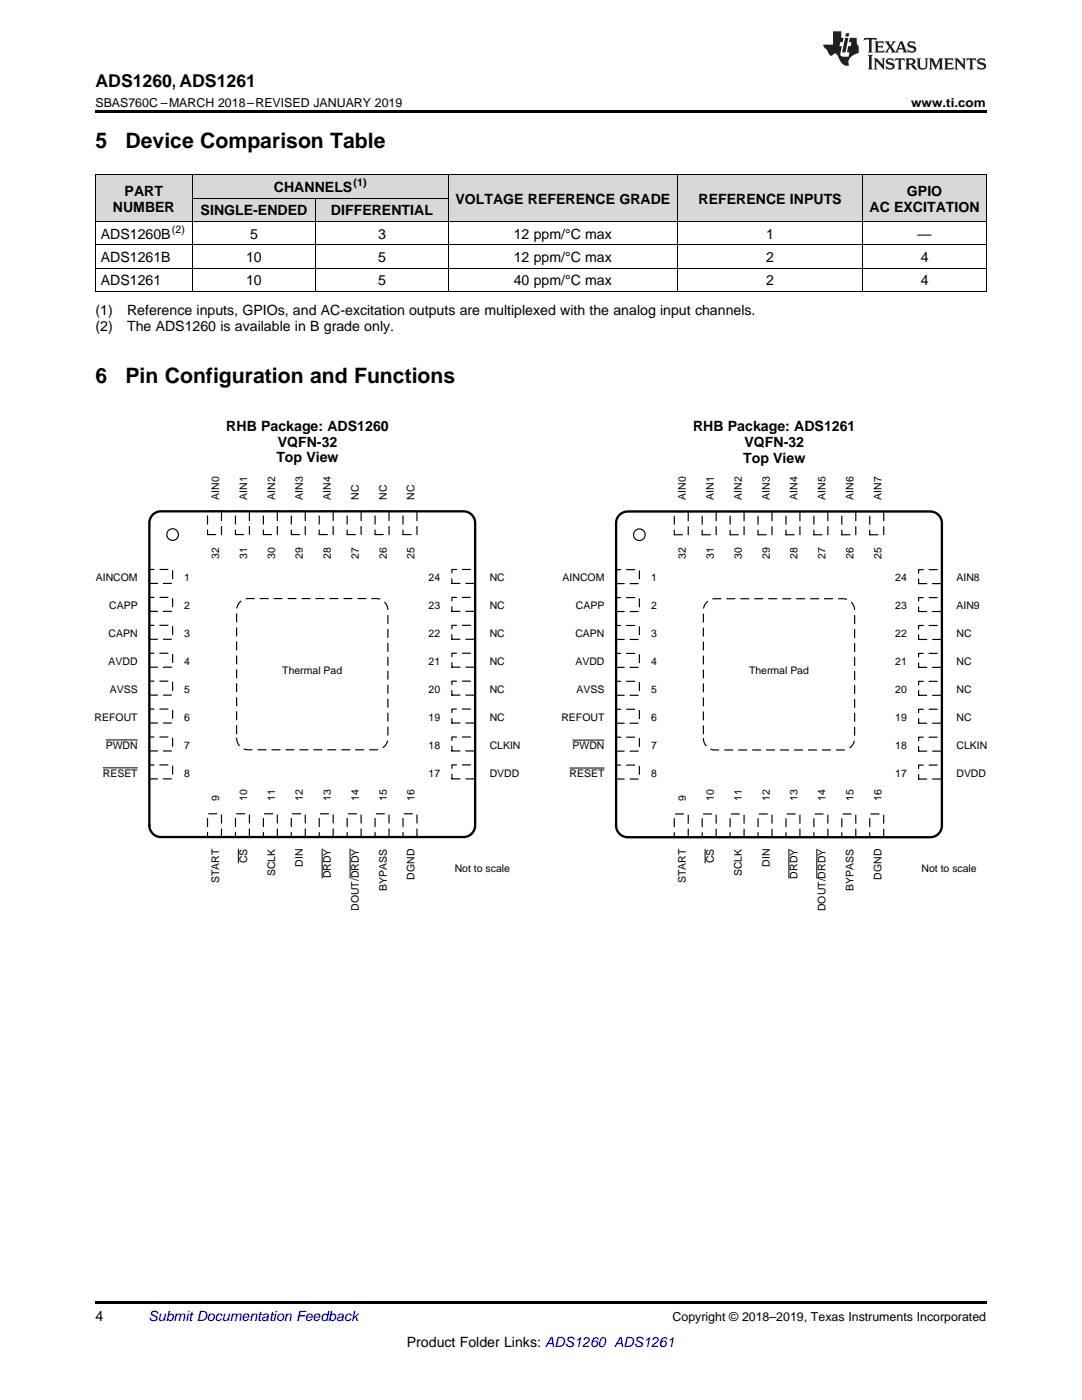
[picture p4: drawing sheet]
<svg xmlns="http://www.w3.org/2000/svg" width="216mm" height="279mm" viewBox="0 0 216 279" stroke-linecap="round" stroke-linejoin="round" font-family="sans-serif">
<g fill="#d8d8d8">
<path d="M19 34.9h19.4v9.3h-19.4z"/>
<path d="M89.5 34.9h45.7v9.3h-45.7z"/>
<path d="M135.2 34.9h37v9.3h-37z"/>
<path d="M172.2 34.9h24.6v9.3h-24.6z"/>
<path d="M38.4 39.6h24.6v4.6h-24.6z"/>
<path d="M63 39.6h26.5v4.6h-26.5z"/>
<path d="M38.4 34.9h24.6v4.7h-24.6z"/>
<path d="M63 34.9h26.5v4.7h-26.5z"/>
</g>
<path d="M19 259.7h177.8v.5h-177.8z" fill="#000"/>
<path d="M134.5 102.1h2.8v4.6h-2.8z" fill-rule="evenodd" fill="#fff"/>
<path d="M134.5 102.1h2.8v4.6h-2.8z" fill="none" stroke="#000" stroke-width=".23" stroke-dasharray="1.6 1.2"/>
<path d="M134.5 162.4h2.8v4.7h-2.8z" fill-rule="evenodd" fill="#fff"/>
<path d="M134.5 162.4h2.8v4.7h-2.8z" fill="none" stroke="#000" stroke-width=".23" stroke-dasharray="1.6 1.2"/>
<path d="M122.9 113.7h4.7v2.8h-4.7z" fill-rule="evenodd" fill="#fff"/>
<path d="M122.9 113.7h4.7v2.8h-4.7z" fill="none" stroke="#000" stroke-width=".23" stroke-dasharray="1.6 1.2"/>
<path d="M183.3 113.7h4.6v2.8h-4.6z" fill-rule="evenodd" fill="#fff"/>
<path d="M183.3 113.7h4.6v2.8h-4.6z" fill="none" stroke="#000" stroke-width=".23" stroke-dasharray="1.6 1.2"/>
<path d="M140.1 102.1h2.8v4.6h-2.8z" fill-rule="evenodd" fill="#fff"/>
<path d="M140.1 102.1h2.8v4.6h-2.8z" fill="none" stroke="#000" stroke-width=".23" stroke-dasharray="1.6 1.2"/>
<path d="M140.1 162.4h2.8v4.7h-2.8z" fill-rule="evenodd" fill="#fff"/>
<path d="M140.1 162.4h2.8v4.7h-2.8z" fill="none" stroke="#000" stroke-width=".23" stroke-dasharray="1.6 1.2"/>
<path d="M140.7 169.4v2.9" fill="none" stroke="#000" stroke-width=".2"/>
<path d="M122.9 119.3h4.7v2.7h-4.7z" fill-rule="evenodd" fill="#fff"/>
<path d="M122.9 119.3h4.7v2.7h-4.7z" fill="none" stroke="#000" stroke-width=".23" stroke-dasharray="1.6 1.2"/>
<path d="M183.3 119.3h4.6v2.7h-4.6z" fill-rule="evenodd" fill="#fff"/>
<path d="M183.3 119.3h4.6v2.7h-4.6z" fill="none" stroke="#000" stroke-width=".23" stroke-dasharray="1.6 1.2"/>
<path d="M145.7 102.1h2.8v4.6h-2.8z" fill-rule="evenodd" fill="#fff"/>
<path d="M145.7 102.1h2.8v4.6h-2.8z" fill="none" stroke="#000" stroke-width=".23" stroke-dasharray="1.6 1.2"/>
<path d="M145.7 162.4h2.8v4.7h-2.8z" fill-rule="evenodd" fill="#fff"/>
<path d="M145.7 162.4h2.8v4.7h-2.8z" fill="none" stroke="#000" stroke-width=".23" stroke-dasharray="1.6 1.2"/>
<path d="M122.9 124.8h4.7v2.8h-4.7z" fill-rule="evenodd" fill="#fff"/>
<path d="M122.9 124.8h4.7v2.8h-4.7z" fill="none" stroke="#000" stroke-width=".23" stroke-dasharray="1.6 1.2"/>
<path d="M183.3 124.8h4.6v2.8h-4.6z" fill-rule="evenodd" fill="#fff"/>
<path d="M183.3 124.8h4.6v2.8h-4.6z" fill="none" stroke="#000" stroke-width=".23" stroke-dasharray="1.6 1.2"/>
<path d="M151.3 102.1h2.7v4.6h-2.7z" fill-rule="evenodd" fill="#fff"/>
<path d="M151.3 102.1h2.7v4.6h-2.7z" fill="none" stroke="#000" stroke-width=".23" stroke-dasharray="1.6 1.2"/>
<path d="M151.3 162.4h2.7v4.7h-2.7z" fill-rule="evenodd" fill="#fff"/>
<path d="M151.3 162.4h2.7v4.7h-2.7z" fill="none" stroke="#000" stroke-width=".23" stroke-dasharray="1.6 1.2"/>
<path d="M122.9 130.4h4.7v2.8h-4.7z" fill-rule="evenodd" fill="#fff"/>
<path d="M122.9 130.4h4.7v2.8h-4.7z" fill="none" stroke="#000" stroke-width=".23" stroke-dasharray="1.6 1.2"/>
<path d="M183.3 130.4h4.6v2.8h-4.6z" fill-rule="evenodd" fill="#fff"/>
<path d="M183.3 130.4h4.6v2.8h-4.6z" fill="none" stroke="#000" stroke-width=".23" stroke-dasharray="1.6 1.2"/>
<path d="M156.8 102.1h2.8v4.6h-2.8z" fill-rule="evenodd" fill="#fff"/>
<path d="M156.8 102.1h2.8v4.6h-2.8z" fill="none" stroke="#000" stroke-width=".23" stroke-dasharray="1.6 1.2"/>
<path d="M156.8 162.4h2.8v4.7h-2.8z" fill-rule="evenodd" fill="#fff"/>
<path d="M156.8 162.4h2.8v4.7h-2.8z" fill="none" stroke="#000" stroke-width=".23" stroke-dasharray="1.6 1.2"/>
<path d="M157.4 169.4v5.9" fill="none" stroke="#000" stroke-width=".2"/>
<path d="M122.9 136h4.7v2.8h-4.7z" fill-rule="evenodd" fill="#fff"/>
<path d="M122.9 136h4.7v2.8h-4.7z" fill="none" stroke="#000" stroke-width=".23" stroke-dasharray="1.6 1.2"/>
<path d="M183.3 136h4.6v2.8h-4.6z" fill-rule="evenodd" fill="#fff"/>
<path d="M183.3 136h4.6v2.8h-4.6z" fill="none" stroke="#000" stroke-width=".23" stroke-dasharray="1.6 1.2"/>
<path d="M162.4 102.1h2.8v4.6h-2.8z" fill-rule="evenodd" fill="#fff"/>
<path d="M162.4 102.1h2.8v4.6h-2.8z" fill="none" stroke="#000" stroke-width=".23" stroke-dasharray="1.6 1.2"/>
<path d="M162.4 162.4h2.8v4.7h-2.8z" fill-rule="evenodd" fill="#fff"/>
<path d="M162.4 162.4h2.8v4.7h-2.8z" fill="none" stroke="#000" stroke-width=".23" stroke-dasharray="1.6 1.2"/>
<path d="M163 169.4v5.9" fill="none" stroke="#000" stroke-width=".2"/>
<path d="M122.9 141.5h4.7v2.8h-4.7z" fill-rule="evenodd" fill="#fff"/>
<path d="M122.9 141.5h4.7v2.8h-4.7z" fill="none" stroke="#000" stroke-width=".23" stroke-dasharray="1.6 1.2"/>
<path d="M183.3 141.5h4.6v2.8h-4.6z" fill-rule="evenodd" fill="#fff"/>
<path d="M183.3 141.5h4.6v2.8h-4.6z" fill="none" stroke="#000" stroke-width=".23" stroke-dasharray="1.6 1.2"/>
<path d="M168 102.1h2.8v4.6h-2.8z" fill-rule="evenodd" fill="#fff"/>
<path d="M168 102.1h2.8v4.6h-2.8z" fill="none" stroke="#000" stroke-width=".23" stroke-dasharray="1.6 1.2"/>
<path d="M168 162.4h2.8v4.7h-2.8z" fill-rule="evenodd" fill="#fff"/>
<path d="M168 162.4h2.8v4.7h-2.8z" fill="none" stroke="#000" stroke-width=".23" stroke-dasharray="1.6 1.2"/>
<path d="M122.9 147.1h4.7v2.8h-4.7z" fill-rule="evenodd" fill="#fff"/>
<path d="M122.9 147.1h4.7v2.8h-4.7z" fill="none" stroke="#000" stroke-width=".23" stroke-dasharray="1.6 1.2"/>
<path d="M114.2 147.7h6.4" fill="none" stroke="#000" stroke-width=".2"/>
<path d="M183.3 147.1h4.6v2.8h-4.6z" fill-rule="evenodd" fill="#fff"/>
<path d="M183.3 147.1h4.6v2.8h-4.6z" fill="none" stroke="#000" stroke-width=".23" stroke-dasharray="1.6 1.2"/>
<path d="M173.5 102.1h2.8v4.6h-2.8z" fill-rule="evenodd" fill="#fff"/>
<path d="M173.5 102.1h2.8v4.6h-2.8z" fill="none" stroke="#000" stroke-width=".23" stroke-dasharray="1.6 1.2"/>
<path d="M173.5 162.4h2.8v4.7h-2.8z" fill-rule="evenodd" fill="#fff"/>
<path d="M173.5 162.4h2.8v4.7h-2.8z" fill="none" stroke="#000" stroke-width=".23" stroke-dasharray="1.6 1.2"/>
<path d="M122.9 152.7h4.7v2.8h-4.7z" fill-rule="evenodd" fill="#fff"/>
<path d="M122.9 152.7h4.7v2.8h-4.7z" fill="none" stroke="#000" stroke-width=".23" stroke-dasharray="1.6 1.2"/>
<path d="M113.6 153.3h7" fill="none" stroke="#000" stroke-width=".2"/>
<path d="M183.3 152.7h4.6v2.8h-4.6z" fill-rule="evenodd" fill="#fff"/>
<path d="M183.3 152.7h4.6v2.8h-4.6z" fill="none" stroke="#000" stroke-width=".23" stroke-dasharray="1.6 1.2"/>
<circle cx="127.6" cy="106.7" r="1.16" fill="none" stroke="#000" stroke-width=".23"/>
<path d="M123.4 102.9a2.33 2.33 0 0 1 1.9-.8h60.3a2.32 2.32 0 0 1 2.3 2.3v60.4a2.32 2.32 0 0 1-2.3 2.3h-60.3a2.32 2.32 0 0 1-2.4-2.3v-60.4l.1-.5z" fill="none" stroke="#000" stroke-width=".46"/>
<path d="M140.9 120.4a2.33 2.33 0 0 1 1.8-.9h25.5a2.32 2.32 0 0 1 2.3 2.3v25.6a2.32 2.32 0 0 1-2.3 2.3h-25.5a2.32 2.32 0 0 1-2.4-2.3v-25.6l.1-.5z" fill-rule="evenodd" fill="#fff"/>
<path d="M140.9 120.4a2.33 2.33 0 0 1 1.8-.9h25.5a2.32 2.32 0 0 1 2.3 2.3v25.6a2.32 2.32 0 0 1-2.3 2.3h-25.5a2.32 2.32 0 0 1-2.4-2.3v-25.6l.1-.5z" fill="none" stroke="#000" stroke-width=".23" stroke-dasharray="1.6 1.2"/>
<path d="M41.4 102h2.8v4.7h-2.8z" fill-rule="evenodd" fill="#fff"/>
<path d="M41.4 102h2.8v4.7h-2.8z" fill="none" stroke="#000" stroke-width=".23" stroke-dasharray="1.6 1.2"/>
<path d="M41.4 162.4h2.8v4.7h-2.8z" fill-rule="evenodd" fill="#fff"/>
<path d="M41.4 162.4h2.8v4.7h-2.8z" fill="none" stroke="#000" stroke-width=".23" stroke-dasharray="1.6 1.2"/>
<path d="M29.8 113.7h4.6v2.7h-4.6z" fill-rule="evenodd" fill="#fff"/>
<path d="M29.8 113.7h4.6v2.7h-4.6z" fill="none" stroke="#000" stroke-width=".23" stroke-dasharray="1.6 1.2"/>
<path d="M90.2 113.7h4.6v2.7h-4.6z" fill-rule="evenodd" fill="#fff"/>
<path d="M90.2 113.7h4.6v2.7h-4.6z" fill="none" stroke="#000" stroke-width=".23" stroke-dasharray="1.6 1.2"/>
<path d="M47 102h2.8v4.7h-2.8z" fill-rule="evenodd" fill="#fff"/>
<path d="M47 102h2.8v4.7h-2.8z" fill="none" stroke="#000" stroke-width=".23" stroke-dasharray="1.6 1.2"/>
<path d="M47 162.4h2.8v4.7h-2.8z" fill-rule="evenodd" fill="#fff"/>
<path d="M47 162.4h2.8v4.7h-2.8z" fill="none" stroke="#000" stroke-width=".23" stroke-dasharray="1.6 1.2"/>
<path d="M47.6 169.4v2.9" fill="none" stroke="#000" stroke-width=".2"/>
<path d="M29.8 119.2h4.6v2.8h-4.6z" fill-rule="evenodd" fill="#fff"/>
<path d="M29.8 119.2h4.6v2.8h-4.6z" fill="none" stroke="#000" stroke-width=".23" stroke-dasharray="1.6 1.2"/>
<path d="M90.2 119.2h4.6v2.8h-4.6z" fill-rule="evenodd" fill="#fff"/>
<path d="M90.2 119.2h4.6v2.8h-4.6z" fill="none" stroke="#000" stroke-width=".23" stroke-dasharray="1.6 1.2"/>
<path d="M52.6 102h2.7v4.7h-2.7z" fill-rule="evenodd" fill="#fff"/>
<path d="M52.6 102h2.7v4.7h-2.7z" fill="none" stroke="#000" stroke-width=".23" stroke-dasharray="1.6 1.2"/>
<path d="M52.6 162.4h2.7v4.7h-2.7z" fill-rule="evenodd" fill="#fff"/>
<path d="M52.6 162.4h2.7v4.7h-2.7z" fill="none" stroke="#000" stroke-width=".23" stroke-dasharray="1.6 1.2"/>
<path d="M29.8 124.8h4.6v2.8h-4.6z" fill-rule="evenodd" fill="#fff"/>
<path d="M29.8 124.8h4.6v2.8h-4.6z" fill="none" stroke="#000" stroke-width=".23" stroke-dasharray="1.6 1.2"/>
<path d="M90.2 124.8h4.6v2.8h-4.6z" fill-rule="evenodd" fill="#fff"/>
<path d="M90.2 124.8h4.6v2.8h-4.6z" fill="none" stroke="#000" stroke-width=".23" stroke-dasharray="1.6 1.2"/>
<path d="M58.1 102h2.8v4.7h-2.8z" fill-rule="evenodd" fill="#fff"/>
<path d="M58.1 102h2.8v4.7h-2.8z" fill="none" stroke="#000" stroke-width=".23" stroke-dasharray="1.6 1.2"/>
<path d="M58.1 162.4h2.8v4.7h-2.8z" fill-rule="evenodd" fill="#fff"/>
<path d="M58.1 162.4h2.8v4.7h-2.8z" fill="none" stroke="#000" stroke-width=".23" stroke-dasharray="1.6 1.2"/>
<path d="M29.8 130.4h4.6v2.8h-4.6z" fill-rule="evenodd" fill="#fff"/>
<path d="M29.8 130.4h4.6v2.8h-4.6z" fill="none" stroke="#000" stroke-width=".23" stroke-dasharray="1.6 1.2"/>
<path d="M90.2 130.4h4.6v2.8h-4.6z" fill-rule="evenodd" fill="#fff"/>
<path d="M90.2 130.4h4.6v2.8h-4.6z" fill="none" stroke="#000" stroke-width=".23" stroke-dasharray="1.6 1.2"/>
<path d="M63.7 102h2.8v4.7h-2.8z" fill-rule="evenodd" fill="#fff"/>
<path d="M63.7 102h2.8v4.7h-2.8z" fill="none" stroke="#000" stroke-width=".23" stroke-dasharray="1.6 1.2"/>
<path d="M63.7 162.4h2.8v4.7h-2.8z" fill-rule="evenodd" fill="#fff"/>
<path d="M63.7 162.4h2.8v4.7h-2.8z" fill="none" stroke="#000" stroke-width=".23" stroke-dasharray="1.6 1.2"/>
<path d="M64.3 169.4v5.9" fill="none" stroke="#000" stroke-width=".2"/>
<path d="M29.8 135.9h4.6v2.8h-4.6z" fill-rule="evenodd" fill="#fff"/>
<path d="M29.8 135.9h4.6v2.8h-4.6z" fill="none" stroke="#000" stroke-width=".23" stroke-dasharray="1.6 1.2"/>
<path d="M90.2 135.9h4.6v2.8h-4.6z" fill-rule="evenodd" fill="#fff"/>
<path d="M90.2 135.9h4.6v2.8h-4.6z" fill="none" stroke="#000" stroke-width=".23" stroke-dasharray="1.6 1.2"/>
<path d="M69.3 102h2.8v4.7h-2.8z" fill-rule="evenodd" fill="#fff"/>
<path d="M69.3 102h2.8v4.7h-2.8z" fill="none" stroke="#000" stroke-width=".23" stroke-dasharray="1.6 1.2"/>
<path d="M69.3 162.4h2.8v4.7h-2.8z" fill-rule="evenodd" fill="#fff"/>
<path d="M69.3 162.4h2.8v4.7h-2.8z" fill="none" stroke="#000" stroke-width=".23" stroke-dasharray="1.6 1.2"/>
<path d="M69.9 169.4v5.9" fill="none" stroke="#000" stroke-width=".2"/>
<path d="M29.8 141.5h4.6v2.8h-4.6z" fill-rule="evenodd" fill="#fff"/>
<path d="M29.8 141.5h4.6v2.8h-4.6z" fill="none" stroke="#000" stroke-width=".23" stroke-dasharray="1.6 1.2"/>
<path d="M90.2 141.5h4.6v2.8h-4.6z" fill-rule="evenodd" fill="#fff"/>
<path d="M90.2 141.5h4.6v2.8h-4.6z" fill="none" stroke="#000" stroke-width=".23" stroke-dasharray="1.6 1.2"/>
<path d="M74.8 102h2.8v4.7h-2.8z" fill-rule="evenodd" fill="#fff"/>
<path d="M74.8 102h2.8v4.7h-2.8z" fill="none" stroke="#000" stroke-width=".23" stroke-dasharray="1.6 1.2"/>
<path d="M74.8 162.4h2.8v4.7h-2.8z" fill-rule="evenodd" fill="#fff"/>
<path d="M74.8 162.4h2.8v4.7h-2.8z" fill="none" stroke="#000" stroke-width=".23" stroke-dasharray="1.6 1.2"/>
<path d="M29.8 147.1h4.6v2.8h-4.6z" fill-rule="evenodd" fill="#fff"/>
<path d="M29.8 147.1h4.6v2.8h-4.6z" fill="none" stroke="#000" stroke-width=".23" stroke-dasharray="1.6 1.2"/>
<path d="M21.1 147.7h6.4" fill="none" stroke="#000" stroke-width=".2"/>
<path d="M90.2 147.1h4.6v2.8h-4.6z" fill-rule="evenodd" fill="#fff"/>
<path d="M90.2 147.1h4.6v2.8h-4.6z" fill="none" stroke="#000" stroke-width=".23" stroke-dasharray="1.6 1.2"/>
<path d="M80.4 102h2.8v4.7h-2.8z" fill-rule="evenodd" fill="#fff"/>
<path d="M80.4 102h2.8v4.7h-2.8z" fill="none" stroke="#000" stroke-width=".23" stroke-dasharray="1.6 1.2"/>
<path d="M80.4 162.4h2.8v4.7h-2.8z" fill-rule="evenodd" fill="#fff"/>
<path d="M80.4 162.4h2.8v4.7h-2.8z" fill="none" stroke="#000" stroke-width=".23" stroke-dasharray="1.6 1.2"/>
<path d="M29.8 152.7h4.6v2.7h-4.6z" fill-rule="evenodd" fill="#fff"/>
<path d="M29.8 152.7h4.6v2.7h-4.6z" fill="none" stroke="#000" stroke-width=".23" stroke-dasharray="1.6 1.2"/>
<path d="M20.5 153.2h7" fill="none" stroke="#000" stroke-width=".2"/>
<path d="M90.2 152.7h4.6v2.7h-4.6z" fill-rule="evenodd" fill="#fff"/>
<path d="M90.2 152.7h4.6v2.7h-4.6z" fill="none" stroke="#000" stroke-width=".23" stroke-dasharray="1.6 1.2"/>
<circle cx="34.4" cy="106.7" r="1.16" fill="none" stroke="#000" stroke-width=".23"/>
<path d="M30.3 102.9a2.33 2.33 0 0 1 1.8-.9h60.4a2.32 2.32 0 0 1 2.3 2.4v60.3a2.32 2.32 0 0 1-2.3 2.4h-60.4a2.32 2.32 0 0 1-2.3-2.4v-60.3l.1-.6z" fill="none" stroke="#000" stroke-width=".46"/>
<path d="M47.7 120.3a2.33 2.33 0 0 1 1.8-.8h25.6a2.32 2.32 0 0 1 2.3 2.3v25.5a2.32 2.32 0 0 1-2.3 2.3h-25.6a2.32 2.32 0 0 1-2.3-2.3v-25.5l.1-.6z" fill-rule="evenodd" fill="#fff"/>
<path d="M47.7 120.3a2.33 2.33 0 0 1 1.8-.8h25.6a2.32 2.32 0 0 1 2.3 2.3v25.5a2.32 2.32 0 0 1-2.3 2.3h-25.6a2.32 2.32 0 0 1-2.3-2.3v-25.5l.1-.6z" fill="none" stroke="#000" stroke-width=".23" stroke-dasharray="1.6 1.2"/>
<g fill="none" stroke="#000" stroke-width=".2">
<path d="M19 34.9h177.8M19.1 34.9v23.3M38.3 34.9v23.3M38.4 39.5h51M63 39.5v18.7M89.4 34.9v23.3M135.2 34.9v23.3M172.1 34.9v23.3M196.8 34.9v23.3M19 58.2h177.8M19 53.5h177.8M19 48.8h177.8"/>
<path d="M19 44.2h177.8"/>
</g>
<path d="M19 22h177.8v.5h-177.8zM19 58.2h.2zM62.9 58.2h.1zM89.4 58.2h.1zM135.1 58.2h.1zM172.1 58.2h.1zM196.7 58.2h.1z" fill="#000"/>
<g fill="#231f20">
<path d="M172.5 7.6l-.1 .5 .4-.2h.6v.1v2.1l-.2 .4h.9l-.2-.4v-2.1l.1-.1h.5l.5 .2-.2-.5zM174.5 8.3l.2 .3v1.5l-.2 .4h1.8l.2-.6a1.04 1.04 0 0 1-1.3 .2v-.7h.6l.3 .2v-.6l-.3 .2h-.6v-.6l.8-.1 .4 .3-.2-.5zM176.5 8.3l.9 1.1-.9 1.1h.8l-.2-.2 .4-.7 .5 .7-.2 .2h1.5l-.2-.2 .2-.4h.9l.1 .4-.2 .2h1l-.3-.3-.7-1.9h-.5l-.9 2-.8-1 .9-1h-.8l.1 .3-.4 .5-.3-.6 .1-.2zM179.7 8.6l.4 1h-.7zM181.3 8.4a.63 .63 0 0 0-.2 .7 .63 .63 0 0 0 .6 .4l.6 .2 .1 .2a.75 .75 0 0 1-.7 .4 .75 .75 0 0 1-.6-.5l.1 .7 .1-.1a1.11 1.11 0 0 0 1.5-.6 1.13 1.13 0 0 0-1.2-.8l-.1-.4a1.04 1.04 0 0 1 1.2 .2l-.2-.5-.2 .1-.4-.2zM173.2 10.9l.2 .4v2.2l-.2 .4h1l-.3-.4v-2.2l.3-.4zM174.3 11.6l.3 .4v1.5l-.3 .4h.8l-.2-.4v-1.3l1.5 1.7v-1.9l.2-.4h-.7l.2 .4v.9l-1.1-1.3zM177 11.8a.62 .62 0 0 0-.2 .7 .62 .62 0 0 0 .6 .4l.6 .1 .1 .3a.76 .76 0 0 1-.7 .3 .76 .76 0 0 1-.7-.4l.2 .7 .1-.1a1.11 1.11 0 0 0 1.5-.6 1.13 1.13 0 0 0-1.2-.8l-.1-.4a1.04 1.04 0 0 1 1.2 .2l-.2-.6-.2 .1-.5-.1zM178.7 11.6l-.2 .6a.61 .61 0 0 1 .8-.3v1.6l-.2 .4h.9l-.2-.4v-1.6a.63 .63 0 0 1 .7 .3l-.1-.6zM180.6 11.6l.3 .4v1.5l-.3 .4h1l-.2-.2-.1-.8 .6 .2a.76 .76 0 0 0 1.2 .7l-1-1a.58 .58 0 0 0 .6-.5 .58 .58 0 0 0-.5-.6zM181.4 11.9h.1a.45 .45 0 0 1 .5 .1 .45 .45 0 0 1 .1 .5l-.8 .2zM182.9 11.6l.2 .2a2.17 2.17 0 0 0 .3 1.9 .99 .99 0 0 0 1.6-.6v-1.1l.2-.4h-.7l.2 .2a1.92 1.92 0 0 1-.2 1.8 .6 .6 0 0 1-.9-.5v-1.1l.2-.4zM185.4 11.6l.2 .4v1.5l-.2 .4h.7l-.2-.4v-1.4l.8 1.8 .8-1.8v1.4l-.2 .4h.9l-.2-.4v-1.5l.2-.4h-.8l-.6 1.5-.6-1.5zM188.4 11.6l.2 .4v1.5l-.2 .4h1.8l.1-.6a1.04 1.04 0 0 1-1.2 .1v-.6h.5l.4 .2v-.6l-.4 .2h-.5v-.7h.8l.3 .3-.1-.6zM190.5 11.6l.2 .4v1.5l-.2 .4h.7l-.2-.4v-1.3l1.5 1.7v-1.9l.2-.4h-.7l.2 .4v.9l-1.1-1.3zM192.9 11.6l-.1 .6a.61 .61 0 0 1 .7-.3l.1 1.6-.3 .4h1l-.3-.4 .1-1.6a.63 .63 0 0 1 .7 .3l-.1-.6zM195.2 11.8a.62 .62 0 0 0-.2 .7 .62 .62 0 0 0 .6 .4l.6 .1 .1 .3a.76 .76 0 0 1-.7 .3 .76 .76 0 0 1-.6-.4l.1 .7 .1-.1a1.11 1.11 0 0 0 1.6-.6 1.13 1.13 0 0 0-1.3-.8l-.1-.4a1.04 1.04 0 0 1 1.2 .2l-.1-.6-.2 .1-.5-.1z"/>
<path d="M166.2 6.3v2.6h-1.9v.4l.8 .9a.91 .91 0 0 0 1 .8 .56 .56 0 0 1 .5-.3 .56 .56 0 0 1 .5 .3l.4 .8a1.53 1.53 0 0 0 1.9 1.2 1.54 1.54 0 0 1 1-2.1l.9-.3v-1.4a1.52 1.52 0 0 1-.4-1.6h-1.3l-.2 .8h.5l-.2 .8h-.5l-.1 1v.2l.4 .1-.2 .8a1.93 1.93 0 0 1-1.6-.3l.3-1.8h-.5l.2-.8h.4l.2-.8h-.4v-1.3zM168.6 7.6l-.6 2.9h.7l.6-2.9zM168.8 6.6l-.1 .7h.6l.2-.7z"/>
</g>
<g font-size="4.2">
<text x="19" y="29.6">5</text>
<text x="25" y="29.6">Device Comparison Table</text>
<text x="19" y="76.5">6</text>
<text x="25" y="76.5">Pin Configuration and Functions</text>
</g>
<text font-size="3.5" x="19" y="17.3">ADS1260, ADS1261</text>
<g font-size="2.8">
<text x="24.9" y="39.1">PART</text>
<text x="54.6" y="38.3">CHANNELS</text>
<text x="90.9" y="40.6">VOLTAGE REFERENCE GRADE</text>
<text x="139.4" y="40.6">REFERENCE INPUTS</text>
<text x="181" y="39.1">GPIO</text>
<text x="20.1" y="47.6">ADS1260B</text>
<text x="22.5" y="42.2">NUMBER</text>
<text x="40" y="43">SINGLE-ENDED</text>
<text x="49.9" y="47.6">5</text>
<text x="66" y="43">DIFFERENTIAL</text>
<text x="75.5" y="47.6">3</text>
<text x="102.5" y="47.6">12 ppm/°C max</text>
<text x="152.9" y="47.6">1</text>
<text x="173.5" y="42.2">AC EXCITATION</text>
<text x="183.1" y="47.6">—</text>
<text x="20.1" y="52.3">ADS1261B</text>
<text x="49.1" y="52.3">10</text>
<text x="75.5" y="52.3">5</text>
<text x="102.5" y="52.3">12 ppm/°C max</text>
<text x="152.9" y="52.3">2</text>
<text x="183.7" y="52.3">4</text>
<text x="20.1" y="56.9">ADS1261</text>
<text x="49.1" y="56.9">10</text>
<text x="75.5" y="56.9">5</text>
<text x="102.5" y="56.9">40 ppm/°C max</text>
<text x="152.9" y="56.9">2</text>
<text x="183.7" y="56.9">4</text>
<text x="19" y="62.8">(1)</text>
<text x="19" y="66">(2)</text>
<text x="25.4" y="62.8">Reference inputs, GPIOs, and AC-excitation outputs are multiplexed with the analog input channels.</text>
<text x="25.4" y="66">The ADS1260 is available in B grade only.</text>
<text x="45.2" y="85.9">RHB Package: ADS1260</text>
<text x="55.4" y="89.1">VQFN-32</text>
<text x="138.3" y="86">RHB Package: ADS1261</text>
<text x="148.6" y="89.1">VQFN-32</text>
<text x="55.1" y="92.3">Top View</text>
<text x="148.3" y="92.3">Top View</text>
<text x="19" y="263.6">4</text>
<text x="81.2" y="268.9">Product Folder Links: ADS1260 ADS1261</text>
</g>
<text font-size="2.8" fill="#0000c8" x="29.6" y="263.6">Submit Documentation Feedback</text>
<g font-size="2.5">
<text x="19" y="21.4">SBAS760C –MARCH 2018–REVISED JANUARY 2019</text>
<text x="181.8" y="21.4">www.ti.com</text>
<text x="134.2" y="263.6">Copyright © 2018–2019, Texas Instruments Incorporated</text>
</g>
<g font-size="2.1">
<text x="70.6" y="37.2">(1)</text>
<text x="34.3" y="46.5">(2)</text>
<text x="43.7" y="99.7" transform="rotate(-90 43.7 99.7)">AIN0</text>
<text x="49.3" y="99.7" transform="rotate(-90 49.3 99.7)">AIN1</text>
<text x="54.9" y="99.7" transform="rotate(-90 54.9 99.7)">AIN2</text>
<text x="60.4" y="99.7" transform="rotate(-90 60.4 99.7)">AIN3</text>
<text x="66" y="99.7" transform="rotate(-90 66 99.7)">AIN4</text>
<text x="71.6" y="99.7" transform="rotate(-90 71.6 99.7)">NC</text>
<text x="77.2" y="99.7" transform="rotate(-90 77.2 99.7)">NC</text>
<text x="82.7" y="99.7" transform="rotate(-90 82.7 99.7)">NC</text>
<text x="136.9" y="99.8" transform="rotate(-90 136.9 99.8)">AIN0</text>
<text x="142.4" y="99.8" transform="rotate(-90 142.4 99.8)">AIN1</text>
<text x="148" y="99.8" transform="rotate(-90 148 99.8)">AIN2</text>
<text x="153.6" y="99.8" transform="rotate(-90 153.6 99.8)">AIN3</text>
<text x="159.2" y="99.8" transform="rotate(-90 159.2 99.8)">AIN4</text>
<text x="164.7" y="99.8" transform="rotate(-90 164.7 99.8)">AIN5</text>
<text x="170.3" y="99.8" transform="rotate(-90 170.3 99.8)">AIN6</text>
<text x="175.9" y="99.8" transform="rotate(-90 175.9 99.8)">AIN7</text>
<text x="43.7" y="111.6" transform="rotate(-90 43.7 111.6)">32</text>
<text x="49.3" y="111.6" transform="rotate(-90 49.3 111.6)">31</text>
<text x="54.9" y="111.6" transform="rotate(-90 54.9 111.6)">30</text>
<text x="60.4" y="111.6" transform="rotate(-90 60.4 111.6)">29</text>
<text x="66" y="111.6" transform="rotate(-90 66 111.6)">28</text>
<text x="71.6" y="111.6" transform="rotate(-90 71.6 111.6)">27</text>
<text x="77.2" y="111.6" transform="rotate(-90 77.2 111.6)">26</text>
<text x="82.7" y="111.6" transform="rotate(-90 82.7 111.6)">25</text>
<text x="136.9" y="111.6" transform="rotate(-90 136.9 111.6)">32</text>
<text x="142.4" y="111.6" transform="rotate(-90 142.4 111.6)">31</text>
<text x="148" y="111.6" transform="rotate(-90 148 111.6)">30</text>
<text x="153.6" y="111.6" transform="rotate(-90 153.6 111.6)">29</text>
<text x="159.2" y="111.6" transform="rotate(-90 159.2 111.6)">28</text>
<text x="164.7" y="111.6" transform="rotate(-90 164.7 111.6)">27</text>
<text x="170.3" y="111.6" transform="rotate(-90 170.3 111.6)">26</text>
<text x="175.9" y="111.6" transform="rotate(-90 175.9 111.6)">25</text>
<text x="19.1" y="116">AINCOM</text>
<text x="36.8" y="116">1</text>
<text x="85.5" y="116">24</text>
<text x="97.7" y="116">NC</text>
<text x="112.3" y="116">AINCOM</text>
<text x="129.9" y="116">1</text>
<text x="178.7" y="116">24</text>
<text x="190.8" y="116">AIN8</text>
<text x="21.8" y="121.5">CAPP</text>
<text x="36.8" y="121.5">2</text>
<text x="85.5" y="121.5">23</text>
<text x="97.7" y="121.5">NC</text>
<text x="114.9" y="121.6">CAPP</text>
<text x="129.9" y="121.6">2</text>
<text x="178.7" y="121.6">23</text>
<text x="190.8" y="121.6">AIN9</text>
<text x="21.7" y="127.1">CAPN</text>
<text x="36.8" y="127.1">3</text>
<text x="85.5" y="127.1">22</text>
<text x="97.7" y="127.1">NC</text>
<text x="114.8" y="127.2">CAPN</text>
<text x="129.9" y="127.2">3</text>
<text x="178.7" y="127.2">22</text>
<text x="190.8" y="127.2">NC</text>
<text x="21.7" y="132.7">AVDD</text>
<text x="36.8" y="132.7">4</text>
<text x="56.3" y="134.5">Thermal Pad</text>
<text x="85.5" y="132.7">21</text>
<text x="97.7" y="132.7">NC</text>
<text x="114.8" y="132.7">AVDD</text>
<text x="129.9" y="132.7">4</text>
<text x="149.5" y="134.6">Thermal Pad</text>
<text x="178.7" y="132.7">21</text>
<text x="190.8" y="132.7">NC</text>
<text x="18.9" y="143.8">REFOUT</text>
<text x="21.9" y="138.3">AVSS</text>
<text x="36.8" y="138.3">5</text>
<text x="36.8" y="143.8">6</text>
<text x="85.5" y="138.3">20</text>
<text x="85.5" y="143.8">19</text>
<text x="97.7" y="138.3">NC</text>
<text x="97.7" y="143.8">NC</text>
<text x="112" y="143.9">REFOUT</text>
<text x="115" y="138.3">AVSS</text>
<text x="129.9" y="138.3">5</text>
<text x="129.9" y="143.9">6</text>
<text x="178.7" y="138.3">20</text>
<text x="178.7" y="143.9">19</text>
<text x="190.8" y="138.3">NC</text>
<text x="190.8" y="143.9">NC</text>
<text x="21.1" y="149.4">PWDN</text>
<text x="36.8" y="149.4">7</text>
<text x="85.5" y="149.4">18</text>
<text x="97.7" y="149.4">CLKIN</text>
<text x="114.2" y="149.4">PWDN</text>
<text x="129.9" y="149.4">7</text>
<text x="178.7" y="149.4">18</text>
<text x="190.8" y="149.4">CLKIN</text>
<text x="20.5" y="155">RESET</text>
<text x="36.8" y="155">8</text>
<text x="85.5" y="155">17</text>
<text x="97.7" y="155">DVDD</text>
<text x="113.6" y="155">RESET</text>
<text x="129.9" y="155">8</text>
<text x="178.7" y="155">17</text>
<text x="190.8" y="155">DVDD</text>
<text x="43.7" y="159.9" transform="rotate(-90 43.7 159.9)">9</text>
<text x="49.3" y="159.9" transform="rotate(-90 49.3 159.9)">10</text>
<text x="54.9" y="159.9" transform="rotate(-90 54.9 159.9)">11</text>
<text x="60.4" y="159.9" transform="rotate(-90 60.4 159.9)">12</text>
<text x="66" y="159.9" transform="rotate(-90 66 159.9)">13</text>
<text x="71.6" y="159.9" transform="rotate(-90 71.6 159.9)">14</text>
<text x="77.2" y="159.9" transform="rotate(-90 77.2 159.9)">15</text>
<text x="82.7" y="159.9" transform="rotate(-90 82.7 159.9)">16</text>
<text x="136.9" y="159.9" transform="rotate(-90 136.9 159.9)">9</text>
<text x="142.4" y="159.9" transform="rotate(-90 142.4 159.9)">10</text>
<text x="148" y="159.9" transform="rotate(-90 148 159.9)">11</text>
<text x="153.6" y="159.9" transform="rotate(-90 153.6 159.9)">12</text>
<text x="159.2" y="159.9" transform="rotate(-90 159.2 159.9)">13</text>
<text x="164.7" y="159.9" transform="rotate(-90 164.7 159.9)">14</text>
<text x="170.3" y="159.9" transform="rotate(-90 170.3 159.9)">15</text>
<text x="175.9" y="159.9" transform="rotate(-90 175.9 159.9)">16</text>
<text x="49.3" y="172.3" transform="rotate(-90 49.3 172.3)">CS</text>
<text x="60.4" y="173" transform="rotate(-90 60.4 173)">DIN</text>
<text x="142.4" y="172.3" transform="rotate(-90 142.4 172.3)">CS</text>
<text x="153.6" y="173" transform="rotate(-90 153.6 173)">DIN</text>
<text x="43.7" y="176.2" transform="rotate(-90 43.7 176.2)">START</text>
<text x="54.9" y="174.8" transform="rotate(-90 54.9 174.8)">SCLK</text>
<text x="66" y="175.3" transform="rotate(-90 66 175.3)">DRDY</text>
<text x="77.2" y="177.7" transform="rotate(-90 77.2 177.7)">BYPASS</text>
<text x="82.7" y="175.5" transform="rotate(-90 82.7 175.5)">DGND</text>
<text x="90.7" y="174">Not to scale</text>
<text x="136.9" y="176.3" transform="rotate(-90 136.9 176.3)">START</text>
<text x="148" y="174.9" transform="rotate(-90 148 174.9)">SCLK</text>
<text x="159.2" y="175.3" transform="rotate(-90 159.2 175.3)">DRDY</text>
<text x="170.3" y="177.8" transform="rotate(-90 170.3 177.8)">BYPASS</text>
<text x="175.9" y="175.6" transform="rotate(-90 175.9 175.6)">DGND</text>
<text x="183.9" y="174.1">Not to scale</text>
<text x="71.6" y="181.8" transform="rotate(-90 71.6 181.8)">DOUT/DRDY</text>
<text x="164.7" y="181.8" transform="rotate(-90 164.7 181.8)">DOUT/DRDY</text>
</g>
</svg>
